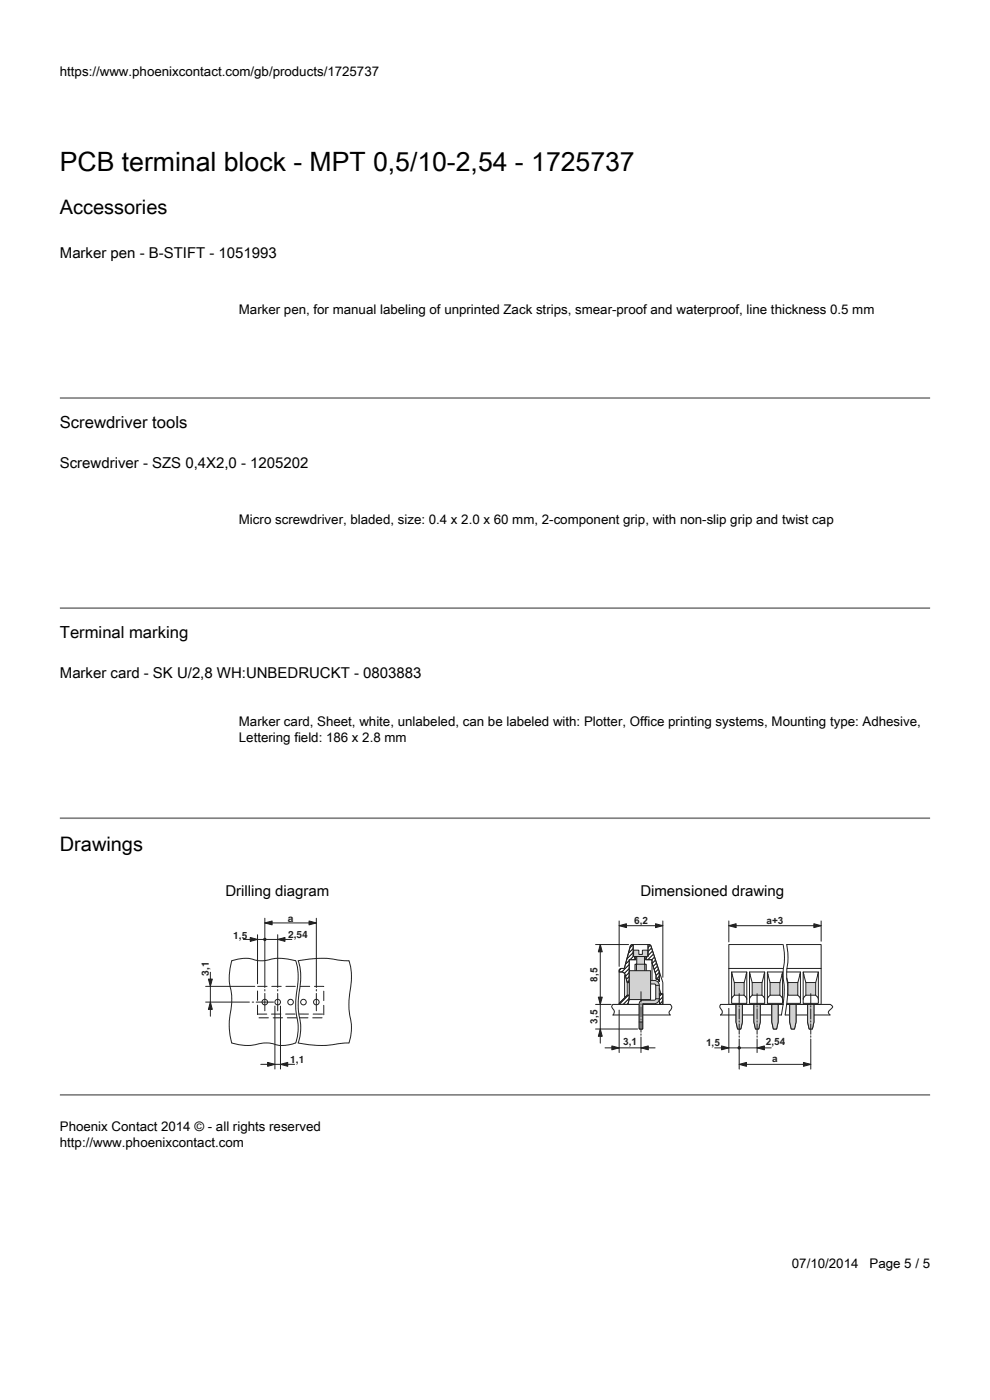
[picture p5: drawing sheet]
<svg xmlns="http://www.w3.org/2000/svg" width="210mm" height="297mm" viewBox="0 0 210 297" stroke-linecap="round" stroke-linejoin="round" font-family="sans-serif">
<path d="M12.7 84.4h184.6M12.7 129h184.6M12.7 173.6h184.6" fill="none" stroke="#808080" stroke-width=".35"/>
<g fill="none" stroke="#231f20" stroke-width=".21">
<path d="M51.6 199.3h7.3M54.6 198.3v10.4M56.2 194.8v14.7M56.2 195.8h10.9M58.9 198.3v11.2M67.1 194.8v14.7M43.6 212.6h9.3M43.6 209.3h10.4M44.6 209.3v3.3M49.2 203.8a8.1 8.1 0 0 1 5.5 0h1.4a10.2 10.2 0 0 1 6.7 .1 15.1 15.1 0 0 1 0 7.6 17.4 17.4 0 0 0 .4 5.7v1.7l-.2 1.5-.3 .9-.3 .1a7.5 7.5 0 0 1-5.1-.1h-1.5a9.9 9.9 0 0 1-6.7-.2 15.2 15.2 0 0 1 0-7.6 14.1 14.1 0 0 0-.4-5.2l.1-2.6zM53.5 212.6h.3M54.3 212.6h3.7"/>
<path d="M56.2 209.9v.3M56.2 210.8v3.6M58.3 213.4v13.4M58.9 209.9v.3M58.9 210.8v3.6M59.5 213.4v13.4M63.3 203.8a23.2 23.2 0 0 1 9.7 0h1a14.6 14.6 0 0 1 .1 7.7 17.1 17.1 0 0 0 .4 5.7l-.1 2.5-.4 1.6h-1.6a21.1 21.1 0 0 1-9.1 0 10.3 10.3 0 0 0 .1-6.3 26.1 26.1 0 0 1 .4-7l-.1-2.7zM67.1 209.9v.3M67.1 210.8v3.6M58.3 225.8h1.2"/>
<circle cx="56.2" cy="212.6" r=".59"/>
<circle cx="58.9" cy="212.6" r=".59"/>
<circle cx="61.6" cy="212.6" r=".59"/>
<circle cx="64.4" cy="212.6" r=".59"/>
<circle cx="67.1" cy="212.6" r=".59"/>
</g>
<path d="M54.6 215.1h8.2M62.9 215.9h-8.3v-6.6h8.5M63.4 215.1h5.3M63.7 209.3h5v6.6h-5.1" fill="none" stroke="#231f20" stroke-width=".21" stroke-dasharray="2 1"/>
<path d="M53.1 198.9l1.5 .4-1.5 .4z" fill="#231f20"/>
<path d="M53.1 198.9l1.5 .4-1.5 .4zM58.9 199.3h3" fill="none" stroke="#231f20" stroke-width=".21"/>
<path d="M58.9 199.3l1.6-.4v.8z" fill="#231f20"/>
<path d="M58.9 199.3l1.6-.4v.8z" fill="none" stroke="#231f20" stroke-width=".21"/>
<path d="M56.2 195.8l1.5-.4v.8z" fill="#231f20"/>
<path d="M56.2 195.8l1.5-.4v.8z" fill="none" stroke="#231f20" stroke-width=".21"/>
<path d="M65.6 195.4l1.5 .4-1.5 .4z" fill="#231f20"/>
<path d="M65.6 195.4l1.5 .4-1.5 .4z" fill="none" stroke="#231f20" stroke-width=".21"/>
<circle cx="56.2" cy="199.3" r=".25" fill="#231f20"/>
<g fill="none" stroke="#231f20" stroke-width=".21">
<path d="M44.6 212.6v3"/>
<circle cx="56.2" cy="199.3" r=".25"/>
</g>
<path d="M44.6 212.6l.4 1.5h-.8z" fill="#231f20"/>
<path d="M44.6 212.6l.4 1.5h-.8zM44.6 206.3v3" fill="none" stroke="#231f20" stroke-width=".21"/>
<path d="M44.2 207.7h.8l-.4 1.6z" fill="#231f20"/>
<path d="M44.2 207.7h.8l-.4 1.6zM59.5 225.8h3" fill="none" stroke="#231f20" stroke-width=".21"/>
<path d="M59.5 225.8l1.5-.4v.8z" fill="#231f20"/>
<path d="M55.3 225.8h3M59.5 225.8l1.5-.4v.8z" fill="none" stroke="#231f20" stroke-width=".21"/>
<path d="M56.8 225.4l1.5 .4-1.5 .4z" fill="#231f20"/>
<path d="M56.8 225.4l1.5 .4-1.5 .4z" fill="none" stroke="#231f20" stroke-width=".21"/>
<path d="M133 211.1h.5v.9l-.3 1.1h-1.9v-.2z" fill-rule="evenodd" fill="#fff"/>
<path d="M131.6 211.1l-.3 .3M132.5 211.1l-1.2 1.2M133.3 211.1l-2 2M133.5 212.6l-.5 .5M133.5 211.7l-1.4 1.4" fill="none" stroke="#010202" stroke-width=".21"/>
<path d="M133 211.1h.5v.9l-.3 1.1h-1.9v-.2z" fill="none" stroke="#231f20" stroke-width=".21"/>
<path d="M139.8 210.8h.8v2.3h-.6l-.2-.6z" fill-rule="evenodd" fill="#fff"/>
<path d="M140.4 210.8l-.6 .6M140.6 212.3l-.8 .8M140.6 213.1h.1M140.6 211.4l-.8 .9" fill="none" stroke="#010202" stroke-width=".21"/>
<path d="M139.8 210.8h.8v2.3h-.6l-.2-.6z" fill="none" stroke="#231f20" stroke-width=".21"/>
<path d="M137.5 200.4h.3l.3 .3 1.1 3.4a8.1 8.1 0 0 1 .6 4.1v-.1a.4 .4 0 0 0-.6-.4v-.8l-.9-2.6v-.7h-1.3l.2-.7h.3z" fill-rule="evenodd" fill="#fff"/>
<g fill="none" stroke="#010202" stroke-width=".21">
<path d="M137.3 200.3l-.3 .4M138.1 200.3l-1.1 1.2M139 200.3l-2 2.1M139.8 200.3l-2.8 2.9M139.9 207.1l-1.2 1.2M139.9 205.4l-2.9 2.8M139.9 203.7l-2.9 2.9M139.9 202l-2.9 2.9M139.9 207.9l-.4 .4M139.9 206.2l-2.1 2.1M139.9 204.5l-2.9 2.9M139.9 202.8l-2.9 2.9"/>
<path d="M139.9 201.1l-2.9 3"/>
</g>
<path d="M137.5 200.4h.3l.3 .3 1.1 3.4a8.1 8.1 0 0 1 .6 4.1v-.1a.4 .4 0 0 0-.6-.4v-.8l-.9-2.6v-.7h-1.3l.2-.7h.3z" fill="none" stroke="#231f20" stroke-width=".21"/>
<path d="M133.8 200.5l.5-.1v2.5h.3l.2 .7h-1.3v4.8h-.5l-.3-1.2a1.04 1.04 0 0 0-1.4-1v-.1a.6 .6 0 0 1 .9-.6h.2z" fill-rule="evenodd" fill="#fff"/>
<g fill="none" stroke="#010202" stroke-width=".21">
<path d="M131.8 200.3l-.5 .6M132.7 200.3l-1.4 1.4M133.5 200.3l-2.2 2.3M134.4 200.3l-3.1 3.1M134.8 208.4l-.1 .1M134.8 206.7l-1.8 1.8M134.8 205l-3.5 3.4M134.8 203.3l-3.5 3.5M134.8 201.6l-3.5 3.5M134.8 207.5l-1 1M134.8 205.8l-2.7 2.7M134.8 204.1l-3.5 3.5"/>
<path d="M134.8 202.4l-3.5 3.5M134.8 200.7l-3.5 3.5"/>
</g>
<g fill="none" stroke="#231f20" stroke-width=".21">
<path d="M130 215.3h5.6M131.3 206.2a1.04 1.04 0 0 1 1.4 1l.3 1.2h.5M132.5 206.9v4.6M133 208.4v2.7M133.5 211.1h-.5l-1.7 1.8M133.8 200.5a1.85 1.85 0 0 1 1.5-.1h2.4l.3 .1 1.8 5.3a13.3 13.3 0 0 1 .8 6.6v.7h-4.3v5.2h-.7v-5.2h-4.3v-7.2a.84 .84 0 0 1 1.1-.4zM133.8 200.5l.5-.1v2.5h.3l.2 .7h-1.3v4.8h-.5l-.3-1.2a1.04 1.04 0 0 0-1.4-1v-.1a.6 .6 0 0 1 .9-.6h.2zM134.3 200.4v2.5h.3l.2 .7h-1.3v8.4l-.3 1.1M134.8 203.6h.3M134.8 203.2h.3M135.6 213.1h-5.6l-.1 .1a.66 .66 0 0 0 .2 1l.2 .6-.3 .5M136.3 213.1h5.9a.81 .81 0 0 1-.1 1.3 .58 .58 0 0 0 .1 .9h-5.9"/>
<path d="M136.7 203.6h.3M136.7 203.2h.3M137.5 200.4v2.5h-.3l-.2 .7h1.3v.7l.9 2.6v.8h.3l.3 .5v-2.1M138.3 204.3v3.7M140.6 210.8h-.8v1.7l.2 .6"/>
</g>
<path d="M134.4 201.6h1.1v.9h.8v-.9h.9l.2 .1-.1 1.2h-.6v1.5l.4 .2v2.4l-.5 .2v.8h-1.5v-.8l-.4-.2v-2.4l.4-.2v-1.5h-.7z" fill-rule="evenodd" fill="#d1d2d4"/>
<path d="M134.4 201.6h1.1v.9h.8v-.9h.9l.2 .1-.1 1.2h-.6v1.5l.4 .2v2.4l-.5 .2v.8h-1.5v-.8l-.4-.2v-2.4l.4-.2v-1.5h-.7zM134.7 207h2.4M134.9 204.6h2M135 204.6v2.4M135.1 202.9h1.6M135.1 207.2h1.5M136.8 204.6v2.4" fill="none" stroke="#231f20" stroke-width=".21"/>
<path d="M133.6 208h3.7a3.3 3.3 0 0 1 2.1 .2l.4 .5v1l.4 1.1h-.4a1.84 1.84 0 0 1-.7 2.1h-2.8v5.4h-.7v-5.4a.87 .87 0 0 1 1.2-.7l2.2-.1a1.22 1.22 0 0 0 .1-1.2v-.9a1.21 1.21 0 0 0-.1-1.2l-4.6-.1-.8-.4z" fill-rule="evenodd" fill="#d1d2d4"/>
<path d="M133.6 208h3.7a3.3 3.3 0 0 1 2.1 .2l.4 .5v1l.4 1.1h-.4a1.84 1.84 0 0 1-.7 2.1h-2.8v5.4h-.7v-5.4a.87 .87 0 0 1 1.2-.7l2.2-.1a1.22 1.22 0 0 0 .1-1.2v-.9a1.21 1.21 0 0 0-.1-1.2l-4.6-.1-.8-.4zM135.6 216.8h.7M139.1 209h.7M139.1 211.9h.7M139.8 209.7v1.1" fill="none" stroke="#231f20" stroke-width=".21"/>
<path d="M133.5 205.9h4.5v6.2h-4.5z" fill-rule="evenodd" fill="#d1d2d4"/>
<g fill="none" stroke="#231f20" stroke-width=".21">
<path d="M133.5 205.9h4.5v6.2h-4.5zM152.9 213.1h13.2l-.3 2.2h-13l.2-.1a.93 .93 0 0 0-.3-1.4v-.3zM154.6 205.5h11.5M155.2 206.2h3.2v6.7h-3.2zM155.2 206.2l.6 2.2M155.8 211.1l-.5 .5-.1 .4M157.8 211.1l.5 .5 .1 .4M158.4 206.2l-.5 2.2M159 206.2h3.2v6.7h-3.2zM159 206.2l.6 2.2M159.6 211.1l-.5 .5-.1 .4M161.6 211.1l.5 .5 .1 .4"/>
<path d="M162.2 206.2l-.6 2.2M162.8 206.2h3.2v6.7h-3.2zM162.8 206.2l.5 2.2M163.3 211.1l-.4 .5-.1 .4M165.4 211.1l.5 .5 .1 .4M166 200.4h-11.4v12.7h1.5v3.7l.4 1.5h.6l.4-1.5v-3.7h2.4v3.7l.4 1.5h.6l.4-1.5v-3.7h2.4v3.7l.3 1.5h.7l.4-1.5v-3.7h1M166 206.2l-.6 2.2M166.1 200.4v.1a13.9 13.9 0 0 1 0 5.4v1.5a17 17 0 0 1 0 5.7M166.8 206.2h3v6.7h-2.9M166.9 213.1h9.2l.5 .3v.3l-.2 .2a.78 .78 0 0 0-.5 1.3l.2 .1h-9.5zM166.9 213.1v-.5a22.8 22.8 0 0 0 0-6v-.7a14.2 14.2 0 0 0 0-5.5h7.3v12.7h-1.5v3.7l-.4 1.5h-.7l-.3-1.5v-3.7h-2.4v3.7l-.4 1.5h-.7l-.3-1.5v-3.7h-.6M166.9 207.5l.2 .9"/>
<path d="M166.9 205.5h7.3M169.2 211.1l.5 .5 .1 .4M169.8 206.2l-.6 2.2M170.4 206.2h3.2v6.7h-3.2zM170.4 206.2l.5 2.2M170.9 211.1l-.4 .5-.1 .4M173 211.1l.5 .5 .1 .4M173.6 206.2l-.6 2.2"/>
</g>
<path d="M156.1 213.1h1.4v3.7l-.4 1.5h-.6l-.4-1.5z" fill-rule="evenodd" fill="#d1d2d4"/>
<path d="M156.1 213.1h1.4v3.7l-.4 1.5h-.6l-.4-1.5z" fill="none" stroke="#231f20" stroke-width=".21"/>
<path d="M155.8 208.4h2v2.7h-2z" fill-rule="evenodd" fill="#d1d2d4"/>
<path d="M155.8 208.4h2v2.7h-2z" fill="none" stroke="#231f20" stroke-width=".21"/>
<path d="M159.9 213.1h1.4v3.7l-.4 1.5h-.6l-.4-1.5z" fill-rule="evenodd" fill="#d1d2d4"/>
<path d="M159.9 213.1h1.4v3.7l-.4 1.5h-.6l-.4-1.5z" fill="none" stroke="#231f20" stroke-width=".21"/>
<path d="M159.6 208.4h2v2.7h-2z" fill-rule="evenodd" fill="#d1d2d4"/>
<path d="M159.6 208.4h2v2.7h-2z" fill="none" stroke="#231f20" stroke-width=".21"/>
<path d="M163.7 213.1h1.4v3.7l-.4 1.5h-.7l-.3-1.5z" fill-rule="evenodd" fill="#d1d2d4"/>
<path d="M163.7 213.1h1.4v3.7l-.4 1.5h-.7l-.3-1.5z" fill="none" stroke="#231f20" stroke-width=".21"/>
<path d="M163.3 208.4h2.1v2.7h-2.1z" fill-rule="evenodd" fill="#d1d2d4"/>
<path d="M163.3 208.4h2.1v2.7h-2.1z" fill="none" stroke="#231f20" stroke-width=".21"/>
<path d="M167.5 213.1h1.4v3.7l-.4 1.5h-.7l-.3-1.5z" fill-rule="evenodd" fill="#d1d2d4"/>
<path d="M167.5 213.1h1.4v3.7l-.4 1.5h-.7l-.3-1.5z" fill="none" stroke="#231f20" stroke-width=".21"/>
<path d="M167.1 208.4h2.1v2.7h-2.1z" fill-rule="evenodd" fill="#d1d2d4"/>
<path d="M167.1 208.4h2.1v2.7h-2.1z" fill="none" stroke="#231f20" stroke-width=".21"/>
<path d="M171.3 213.1h1.4v3.7l-.4 1.5h-.7l-.3-1.5z" fill-rule="evenodd" fill="#d1d2d4"/>
<path d="M171.3 213.1h1.4v3.7l-.4 1.5h-.7l-.3-1.5z" fill="none" stroke="#231f20" stroke-width=".21"/>
<path d="M170.9 208.4h2.1v2.7h-2.1z" fill-rule="evenodd" fill="#d1d2d4"/>
<path d="M136 210.4v2.2M136 212.9v.3M136 213.6v2.2M136 216.1v.3M136 216.8v2.2M136 219.3v.3M170.9 208.4h2.1v2.7h-2.1zM136 222.3h3" fill="none" stroke="#231f20" stroke-width=".21"/>
<path d="M136 222.3l1.5-.4v.8z" fill="#231f20"/>
<path d="M128.3 222.3h3M136 222.3l1.5-.4v.8z" fill="none" stroke="#231f20" stroke-width=".21"/>
<path d="M129.8 221.9l1.5 .4-1.5 .4z" fill="#231f20"/>
<path d="M127.3 218.3v3M129.8 221.9l1.5 .4-1.5 .4z" fill="none" stroke="#231f20" stroke-width=".21"/>
<path d="M127.3 218.3l.4 1.5h-.8z" fill="#231f20"/>
<path d="M127.3 218.3l.4 1.5h-.8z" fill="none" stroke="#231f20" stroke-width=".21"/>
<path d="M131.3 196.4l1.6-.4v.8z" fill="#231f20"/>
<path d="M131.3 196.4l1.6-.4v.8z" fill="none" stroke="#231f20" stroke-width=".21"/>
<path d="M126.9 211.5h.8l-.4 1.6z" fill="#231f20"/>
<path d="M126.9 211.5h.8l-.4 1.6z" fill="none" stroke="#231f20" stroke-width=".21"/>
<path d="M139.1 196l1.5 .4-1.5 .4z" fill="#231f20"/>
<path d="M139.1 196l1.5 .4-1.5 .4z" fill="none" stroke="#231f20" stroke-width=".21"/>
<path d="M127.3 200.4l.4 1.5h-.8z" fill="#231f20"/>
<g fill="none" stroke="#231f20" stroke-width=".21">
<path d="M131.3 195.4v9.6M131.3 196.4h9.3M140.6 195.4v11.9M126.3 200.4h7M126.3 213.1h3.3M126.3 218.3h8.9M127.3 200.4l.4 1.5h-.8zM127.3 200.4v17.9M131.3 214.3v9M136 220v3.3M156.8 210.8v2.2M156.8 213.3v.3"/>
<path d="M156.8 214v2.2M156.8 216.5v.3M156.8 217.2v2.2M156.8 219.7v.3M160.6 210.8v2.2M160.6 213.3v.3M160.6 214v2.2M160.6 216.5v.3M160.6 217.2v2.2M160.6 219.7v.3M172 210.8v2.2M172 213.3v.3"/>
<path d="M172 214v2.2M172 216.5v.3M172 217.2v2.2M172 219.7v.3M131.3 222.3h4.7M160.6 222.3h3"/>
</g>
<path d="M160.6 222.3l1.5-.4v.8z" fill="#231f20"/>
<path d="M151.6 222.3h3M160.6 222.3l1.5-.4v.8z" fill="none" stroke="#231f20" stroke-width=".21"/>
<path d="M153.1 221.9l1.5 .4-1.5 .4z" fill="#231f20"/>
<path d="M153.1 221.9l1.5 .4-1.5 .4z" fill="none" stroke="#231f20" stroke-width=".21"/>
<path d="M154.6 196.4l1.5-.4v.8z" fill="#231f20"/>
<path d="M154.6 196.4l1.5-.4v.8z" fill="none" stroke="#231f20" stroke-width=".21"/>
<path d="M156.8 225.8l1.5-.4v.8z" fill="#231f20"/>
<path d="M156.8 225.8l1.5-.4v.8z" fill="none" stroke="#231f20" stroke-width=".21"/>
<path d="M172.6 196l1.6 .4-1.6 .4z" fill="#231f20"/>
<path d="M172.6 196l1.6 .4-1.6 .4z" fill="none" stroke="#231f20" stroke-width=".21"/>
<path d="M170.4 225.4l1.6 .4-1.6 .4z" fill="#231f20"/>
<path d="M170.4 225.4l1.6 .4-1.6 .4z" fill="none" stroke="#231f20" stroke-width=".21"/>
<circle cx="156.8" cy="222.3" r=".25" fill="#231f20"/>
<g fill="none" stroke="#231f20" stroke-width=".21">
<path d="M154.6 195.4v4.4M154.6 196.4h19.6M174.2 195.4v4.3M154.6 213.9v9.4M154.6 222.3h6M156.8 220.4v6.4M156.8 225.8h15.2M160.6 220.4v2.9M172 220.4v6.4"/>
<circle cx="156.8" cy="222.3" r=".25"/>
</g>
<path d="M12.7 232.3h184.6" fill="none" stroke="#808080" stroke-width=".35"/>
<text font-size="5.6" x="12.7" y="36.2">PCB terminal block - MPT 0,5/10-2,54 - 1725737</text>
<g font-size="4.2">
<text x="12.7" y="45.3">Accessories</text>
<text x="12.7" y="180.6">Drawings</text>
</g>
<g font-size="3.5">
<text x="12.7" y="90.9">Screwdriver tools</text>
<text x="12.7" y="135.4">Terminal marking</text>
</g>
<g font-size="3.2">
<text x="12.7" y="54.8">Marker pen - B-STIFT - 1051993</text>
<text x="12.7" y="99.4">Screwdriver - SZS 0,4X2,0 - 1205202</text>
<text x="12.7" y="143.9">Marker card - SK U/2,8 WH:UNBEDRUCKT - 0803883</text>
<text x="47.8" y="190.1">Drilling diagram</text>
<text x="135.8" y="190.1">Dimensioned drawing</text>
</g>
<g font-size="2.8">
<text x="12.7" y="16.2">https://www.phoenixcontact.com/gb/products/1725737</text>
<text x="50.7" y="66.7">Marker pen, for manual labeling of unprinted Zack strips, smear-proof and waterproof, line thickness 0.5 mm</text>
<text x="50.7" y="111.2">Micro screwdriver, bladed, size: 0.4 x 2.0 x 60 mm, 2-component grip, with non-slip grip and twist cap</text>
<text x="50.7" y="154.1">Marker card, Sheet, white, unlabeled, can be labeled with: Plotter, Office printing systems, Mounting type: Adhesive,</text>
<text x="50.7" y="157.5">Lettering field: 186 x 2.8 mm</text>
<text x="12.7" y="239.8">Phoenix Contact 2014 © - all rights reserved</text>
<text x="12.7" y="243.2">http://www.phoenixcontact.com</text>
<text x="168" y="269.1">07/10/2014</text>
<text x="184.4" y="269.1">Page 5 / 5</text>
</g>
<g font-size="2.1" fill="#231f20">
<text x="61.1" y="195.6">a</text>
<text x="134.5" y="195.9">6,2</text>
<text x="162.6" y="195.9">a+3</text>
<text x="49.5" y="199.1">1,5</text>
<text x="61.1" y="198.9">2,54</text>
<text x="44.3" y="207" transform="rotate(-90 44.3 207)">3,1</text>
<text x="126.7" y="208.2" transform="rotate(-90 126.7 208.2)">8,5</text>
<text x="126.7" y="217.2" transform="rotate(-90 126.7 217.2)">3,5</text>
<text x="132.2" y="221.7">3,1</text>
<text x="149.8" y="221.8">1,5</text>
<text x="162.5" y="221.7">2,54</text>
<text x="61.6" y="225.4">1,1</text>
<text x="163.8" y="225.2">a</text>
</g>
</svg>
